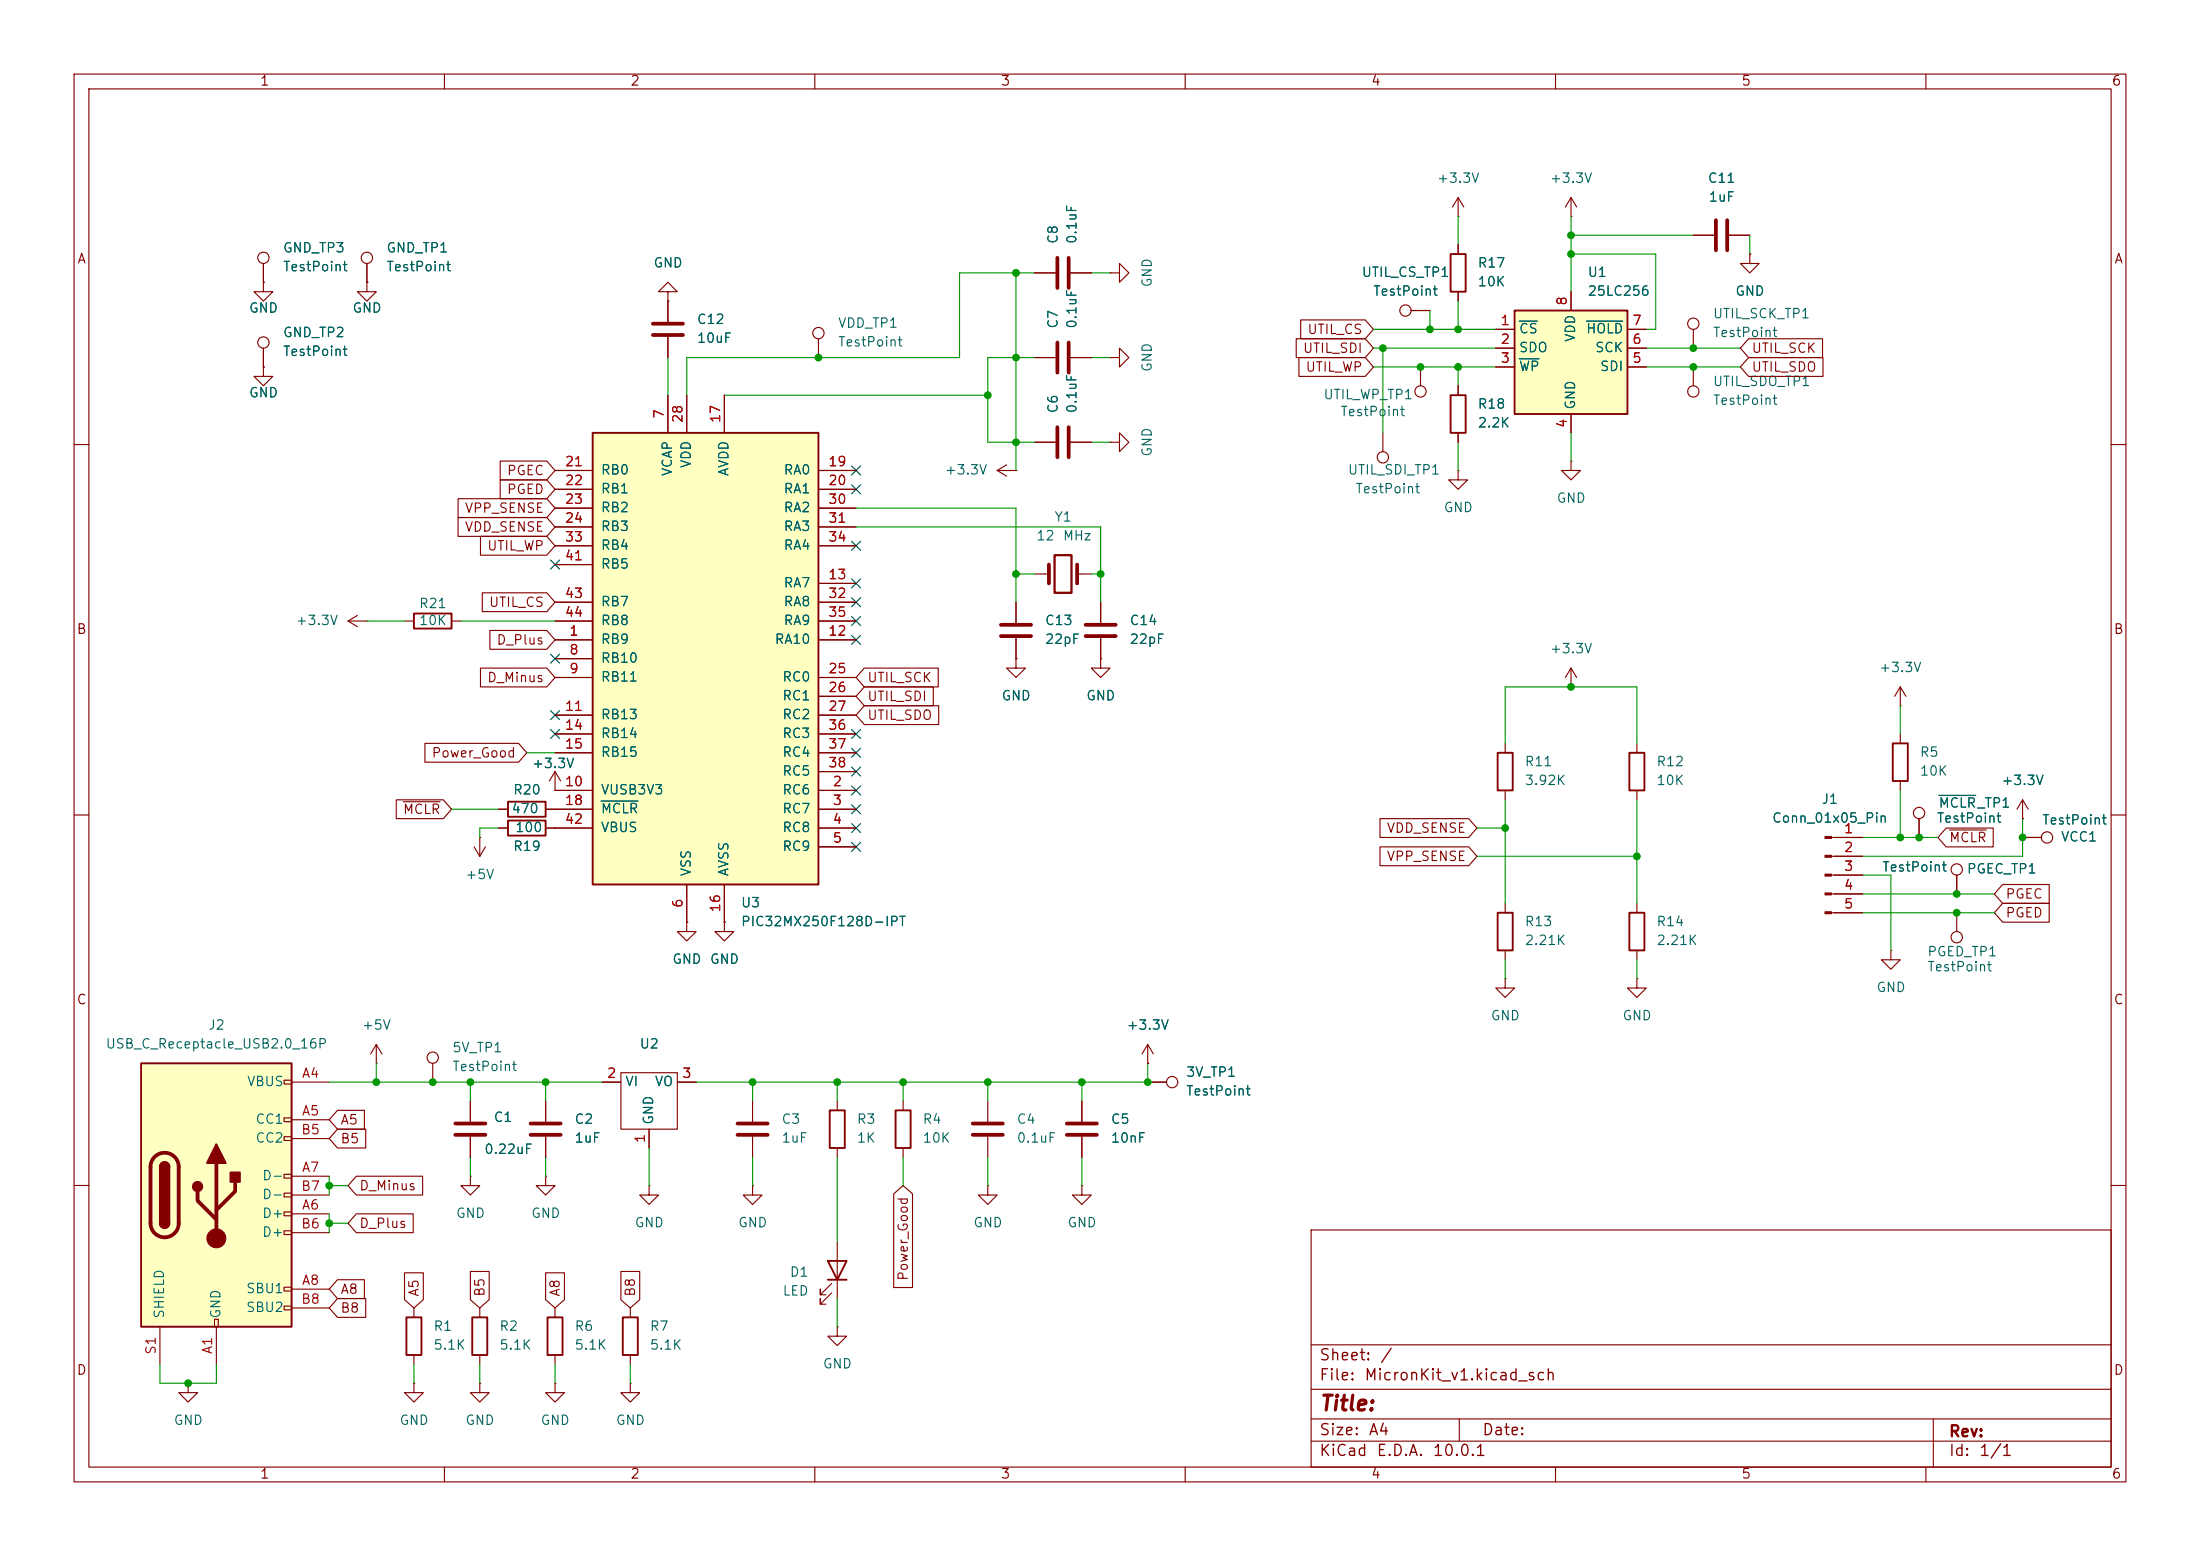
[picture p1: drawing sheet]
<svg xmlns="http://www.w3.org/2000/svg" width="297mm" height="210mm" viewBox="0 0 297 210" stroke-linecap="round" stroke-linejoin="round" font-family="sans-serif">
<g fill="none" stroke="#840000" stroke-width=".15">
<path d="M10 10h277v190h-277zM12 12h273v186h-273zM60 10v2M110 10v2M160 10v2M210 10v2M260 10v2M90.2 39.4h1.2l-1.2-1.3-1.3 1.3h1.3v1.2M90.2 40.6h.1M186.7 58.4v2.6M190.5 41.9h2.5M191.8 49.5v2.6"/>
<path d="M10 60h2M134.6 63.5l1.3 .8M134.6 63.5h2.6M135.9 62.7l-1.3 .8M137.2 63.5h.1M139.7 77.5h1.9M145.4 77.5h1.9M285 60h2M137.2 81.3v2.8M137.2 86.1v2.8M256.5 95.3h.1M256.5 92.7l-.7 1.3"/>
<path d="M256.5 92.7l.8 1.3M256.5 92.7v2.6M10 110h2M247.2 113h4.3M247.2 115.6h4.3M247.2 118.1h4.3M264.2 118.1v2.6M273 110.5h.1M273 108l-.7 1.2M273 108l.8 1.2M273 108v2.5M285 110h2"/>
<path d="M92.7 124.5v1.2h1.3l-1.3 1.3-1.3-1.3h1.3M92.7 124.5h.1M97.8 124.5v1.2h1.3l-1.3 1.3-1.3-1.3h1.3M97.8 124.5h.1M247.2 120.7h4.3M247.2 123.2h4.3M63.5 158.8v1.2h1.3l-1.3 1.3-1.3-1.3h1.3M63.5 158.8h.1M81.3 146.1h2.5M83.8 144.8h7.6v7.6h-7.6zM87.6 152.4v2.5M91.4 146.1h2.6"/>
<path d="M146 148.6v2.8M146 153.4v2.8M10 160h2M177 166h108v32h-108zM285 160h2M25.4 186.7v1.3h1.3l-1.3 1.2-1.3-1.2h1.3M25.4 186.7h.1M60 198v2M110 198v2M160 198v2M177 194.5h108M177 191.5h108"/>
<path d="M177 187.5h108M177 181.5h108M197 191.5v3M210 198v2M260 198v2M261 191.5v6.5"/>
<circle cx="189.7" cy="41.9" r=".76"/>
<circle cx="191.8" cy="52.8" r=".76"/>
<circle cx="186.7" cy="61.7" r=".76"/>
<circle cx="264.2" cy="117.3" r=".76"/>
</g>
<path d="M141.6 76.2v2.5M145.4 76.2v2.5M135.1 84.3h4.1M135.1 85.9h4.1M144 151.6h4.1M144 153.2h4.1" fill="none" stroke="#840000" stroke-width=".51"/>
<path d="M142.4 74.9h2.3v5.1h-2.3z" fill="none" stroke="#840000" stroke-width=".3"/>
<g fill="#840000" stroke="#840000" stroke-width=".15">
<path d="M246.4 112.9h.8v.3h-.8z"/>
<path d="M246.4 115.4h.8v.3h-.8z"/>
<path d="M246.4 118h.8v.2h-.8z"/>
<path d="M246.4 120.5h.8v.3h-.8z"/>
<path d="M246.4 123.1h.8v.2h-.8z"/>
</g>
<path d="M80 58.4h30.5v61h-30.5z" fill="#ffffc2"/>
<path d="M195.8 34.3h2.1v5.1h-2.1zM80 58.4h30.5v61h-30.5zM68.6 108.2h5.1v2h-5.1zM68.6 110.7h5.1v2.1h-5.1zM255.5 100.3h2.1v5.1h-2.1zM112 149.9h2v5h-2zM120.9 149.9h2v5h-2zM54.9 177.8h2v5.1h-2zM111.8 170.2h2.5l-1.3 2.5zM111.8 172.7h2.5" fill="none" stroke="#840000" stroke-width=".25"/>
<g fill="none" stroke="#840000" stroke-width=".15">
<path d="M196.8 29.2h.1M196.8 26.7l-.7 1.2M196.8 26.7l.8 1.2M196.8 26.7v2.5M196.8 33v1.3M196.8 39.4v1.2M212.1 29.2h.1M212.1 26.7l-.8 1.2M212.1 26.7l.8 1.2M212.1 26.7v2.5M228.6 31.8h2.8M233.4 31.8h2.8"/>
<path d="M90.2 40.6v2.8M90.2 45.5v2.8M90.2 53.3v5.1M92.7 53.3v5.1M97.8 53.3v5.1M110.5 45.7v2.6M139.7 48.3h2.8M139.7 59.7h2.8M144.5 48.3h2.8M144.5 59.7h2.8M74.9 63.5h5.1M74.9 66h5.1"/>
<path d="M74.9 68.6h5.1M74.9 71.1h5.1M74.9 73.7h5.1M74.9 76.2h5.1M110.5 78.7h5.1M110.5 63.5h5.1M110.5 66h5.1M110.5 68.6h5.1M110.5 71.1h5.1M110.5 73.7h5.1M196.8 63.5v1.3h1.3l-1.3 1.2-1.2-1.2h1.2M196.8 63.5h.1"/>
<path d="M74.9 86.4h5.1M74.9 88.9h5.1M74.9 91.4h5.1M74.9 96.5h5.1M74.9 99.1h5.1M74.9 81.3h5.1M74.9 83.8h5.1M110.5 86.4h5.1M110.5 91.4h5.1M110.5 96.5h5.1M110.5 99.1h5.1M110.5 94h5.1"/>
<path d="M110.5 81.3h5.1M110.5 83.8h5.1M137.2 88.9v1.3h1.2l-1.2 1.2-1.3-1.2h1.3M137.2 88.9h.1M148.6 88.9v1.3h1.3l-1.3 1.2-1.3-1.2h1.3M148.6 88.9h.1M256.5 99.1v1.2M64 114.3l.8 1.3M64.8 113h.1M64.8 113v2.6M65.5 114.3l-.7 1.3M67.3 109.2h1.3"/>
<path d="M67.3 111.8h1.3M73.7 109.2h6.3M73.7 111.8h6.3M74.9 106.7h.1M74.9 106.7h5.1M74.9 101.6h5.1M74.9 104.1l-.7 1.3M74.9 104.1l.8 1.3M74.9 104.1v2.6M92.7 119.4v5.1M97.8 119.4v5.1M110.5 106.7h5.1"/>
<path d="M110.5 109.2h5.1M110.5 111.8h5.1M110.5 114.3h5.1M110.5 101.6h5.1M110.5 104.1h5.1M256.5 105.4v1.3M255.3 128.3v1.2h1.2l-1.2 1.3-1.3-1.3h1.3M255.3 128.3h.1M264.2 123.2v2.5M63.5 148.6v2.8M63.5 153.4v2.8M73.7 148.6v2.8"/>
<path d="M73.7 153.4v2.8M101.6 148.6v2.8M101.6 153.4v2.8M113 148.6v1.3M113 154.9v1.3M121.9 148.6v1.3M121.9 154.9v1.3M133.3 148.6v2.8M133.3 153.4v2.8M55.9 176.5v1.3M87.6 160v1.3h1.3l-1.3 1.3-1.2-1.3h1.2M87.6 160h.1"/>
<path d="M101.6 160v1.3h1.3l-1.3 1.3-1.3-1.3h1.3M101.6 160h.1M112.3 174.5l-1.6 1.5v-.7v.7h.8M112.3 173.2l-1.6 1.6v-.8v.8h.8M113 179.1v1.2h1.3l-1.3 1.3-1.2-1.3h1.2M113 179.1h.1M113 167.6v7.7M133.3 160v1.3h1.3l-1.3 1.3-1.2-1.3h1.2M133.3 160h.1M146 160v1.3h1.3l-1.3 1.3-1.2-1.3h1.2M146 160h.1M55.9 186.7v1.3h1.2l-1.2 1.2-1.3-1.2h1.3"/>
<path d="M55.9 186.7h.1M55.9 182.9v1.3M64.8 186.7v1.3h1.2l-1.2 1.2-1.3-1.2h1.3M64.8 186.7h.1M74.9 186.7v1.3h1.3l-1.3 1.2-1.2-1.2h1.2M74.9 186.7h.1"/>
<circle cx="110.5" cy="45" r=".76"/>
<circle cx="264.2" cy="126.5" r=".76"/>
</g>
<path d="M81.2 108.1h4.9" fill="none" stroke="#006464" stroke-width=".15"/>
<g fill="none" stroke="#840000" stroke-width=".51">
<path d="M231.6 29.7v4.1M233.2 29.7v4.1M88.1 43.7h4.1M88.1 45.2h4.1M142.7 46.2v4.1M142.7 57.7v4M144.3 46.2v4.1M144.3 57.7v4M61.5 151.6h4M61.5 153.2h4M71.6 151.6h4.1M71.6 153.2h4.1"/>
<path d="M99.6 151.6h4M99.6 153.2h4M131.3 151.6h4.1M131.3 153.2h4.1"/>
</g>
<path d="M204.5 41.9h15.2v14h-15.2z" fill="#ffffc2"/>
<path d="M204.5 41.9h15.2v14h-15.2zM55.9 82.8h5.1v2h-5.1zM63.8 177.8h2v5.1h-2zM73.9 177.8h2v5.1h-2zM84.1 177.8h2v5.1h-2z" fill="none" stroke="#840000" stroke-width=".25"/>
<g fill="none" stroke="#840000" stroke-width=".15">
<path d="M35.6 38.1v1.3h1.2l-1.2 1.2-1.3-1.2h1.3M35.6 38.1h.1M49.5 38.1v1.3h1.3l-1.3 1.2-1.2-1.2h1.2M49.5 38.1h.1M212.1 39.4v2.5M35.6 49.5v1.3h1.2l-1.2 1.3-1.3-1.3h1.3M35.6 49.5h.1M201.9 44.5h2.6M201.9 47h2.6M201.9 49.5h2.6M212.1 55.9v2.5M219.7 44.5h2.5"/>
<path d="M219.7 47h2.5M219.7 49.5h2.5M228.6 44.5v2.5M228.6 49.5v2.6M212.1 62.2v1.3h1.3l-1.3 1.3-1.3-1.3h1.3M212.1 62.2h.1M47 83.8l1.3 .8M47 83.8h2.5M48.3 83.1l-1.3 .7M49.5 83.8h.1M54.6 83.8h1.3M61 83.8h1.2"/>
<path d="M50.8 143.5h.1M50.8 141l-.8 1.2M50.8 141l.8 1.2M50.8 141v2.5M58.4 143.5v2.6M73.7 158.8v1.2h1.2l-1.2 1.3-1.3-1.3h1.3M73.7 158.8h.1M64.8 176.5v1.3M74.9 176.5v1.3M85.1 176.5v1.3M64.8 182.9v1.3M74.9 182.9v1.3"/>
<path d="M85.1 186.7v1.3h1.3l-1.3 1.2-1.3-1.2h1.3M85.1 186.7h.1M85.1 182.9v1.3"/>
<circle cx="228.6" cy="52.8" r=".76"/>
<circle cx="228.6" cy="43.7" r=".76"/>
<circle cx="58.4" cy="142.7" r=".76"/>
</g>
<path d="M205.1 43.3h2.4M205.1 48.4h2.7M214.2 43.3h4.9" fill="none" stroke="#006464" stroke-width=".15"/>
<path d="M19 143.5h20.4v35.6h-20.4z" fill="#ffffc2"/>
<g fill="none" stroke="#840000" stroke-width=".15">
<path d="M35.6 38.1h.1M35.6 35.6v2.5M49.5 38.1h.1M49.5 35.6v2.5M139.7 36.8h2.8M144.5 36.8h2.8M149.9 36.8h1.2v-1.2l1.3 1.2-1.3 1.3v-1.3M149.9 36.8h.1M196.8 33v1.3M196.8 39.4v1.2M212.1 39.4v2.5M228.6 31.8h2.8"/>
<path d="M233.4 31.8h2.8M236.2 34.3v1.3h1.3l-1.3 1.2-1.3-1.2h1.3M236.2 34.3h.1M35.6 49.5h.1M35.6 47v2.5M90.2 40.6h.1M90.2 40.6v2.8M90.2 45.5v2.8M90.2 53.3v5.1M92.7 53.3v5.1M97.8 53.3v5.1M139.7 48.3h2.8"/>
<path d="M139.7 59.7h2.8M144.5 48.3h2.8M144.5 59.7h2.8M149.9 48.3h1.2v-1.3l1.3 1.3-1.3 1.2v-1.2M149.9 48.3h.1M149.9 59.7h1.2v-1.3l1.3 1.3-1.3 1.3v-1.3M149.9 59.7h.1M175 45.7h9.3l1.1 1.3-1.1 1.3h-9.3zM175.4 48.3h8.9l1.1 1.2-1.1 1.3h-8.9zM175.6 43.2h8.7l1.1 1.3-1.1 1.2h-8.7zM190.5 41.9h2.5M196.8 52.1v1.2"/>
<path d="M196.8 58.4v1.3M201.9 44.5h2.6M201.9 47h2.6M201.9 49.5h2.6M212.1 55.9v2.5M219.7 44.5h2.5M219.7 47h2.5M219.7 49.5h2.5M236.1 45.7h9.9v2.6h-9.9l-1.2-1.3zM236.1 48.3h10v2.5h-10l-1.2-1.3zM61.8 67.3h12l1.1 1.3-1.1 1.3h-12zM61.8 69.8h12l1.1 1.3-1.1 1.3h-12z"/>
<path d="M64.9 72.4h8.9l1.1 1.3-1.1 1.2h-8.9zM67.5 64.8h6.3l1.1 1.2-1.1 1.3h-6.3zM67.5 62.2h6.3l1.1 1.3-1.1 1.3h-6.3zM74.9 63.5h5.1M74.9 66h5.1M74.9 68.6h5.1M74.9 71.1h5.1M74.9 73.7h5.1M74.9 76.2h5.1M110.5 78.7h5.1M110.5 63.5h5.1M110.5 66h5.1"/>
<path d="M110.5 68.6h5.1M110.5 71.1h5.1M110.5 73.7h5.1M64.9 90.2h8.9l1.1 1.2-1.1 1.3h-8.9zM65.1 80h8.7l1.1 1.3-1.1 1.3h-8.7zM66.1 85.1h7.7l1.1 1.3-1.1 1.2h-7.7zM74.9 86.4h5.1M74.9 88.9h5.1M74.9 91.4h5.1M74.9 96.5h5.1M74.9 99.1h5.1M74.9 81.3h5.1"/>
<path d="M74.9 83.8h5.1M110.5 86.4h5.1M110.5 91.4h5.1M110.5 96.5h5.1M110.5 99.1h5.1M110.5 94h5.1M110.5 81.3h5.1M110.5 83.8h5.1M116.7 92.7h9.3v2.6h-9.3l-1.1-1.3zM116.7 95.2h10v2.6h-10l-1.1-1.3zM116.7 90.2h10v2.5h-10l-1.1-1.3zM137.2 88.9h.1"/>
<path d="M137.2 81.3v2.8M137.2 86.1v2.8M148.6 88.9h.1M148.6 81.3v2.8M148.6 86.1v2.8M212.1 92.7h.1M212.1 90.2l-.8 1.2M212.1 90.2l.8 1.2M212.1 90.2v2.5M53.5 107.9h6.3l1.2 1.3-1.2 1.3h-6.3zM54.4 108.2h5M57.4 100.3h12.6l1.1 1.3-1.1 1.3h-12.6z"/>
<path d="M67.3 109.2h1.3M67.3 111.8h1.3M73.7 109.2h6.3M73.7 111.8h6.3M74.9 106.7h.1M74.9 106.7h5.1M74.9 101.6h5.1M92.7 119.4v5.1M97.8 119.4v5.1M110.5 109.2h5.1M110.5 111.8h5.1M110.5 106.7h5.1"/>
<path d="M110.5 114.3h5.1M110.5 101.6h5.1M110.5 104.1h5.1M186.3 110.5h12l1.1 1.3-1.1 1.2h-12zM186.3 114.3h12l1.1 1.3-1.1 1.2h-12zM203.2 100.3v1.3M203.2 106.7v1.3M221 100.3v1.3M221 106.7v1.3M247.6 113h3.9M247.6 115.6h3.9M247.6 118.1h3.9"/>
<path d="M259.1 110.5v2.5M262.7 111.8h6.4v2.5h-6.4l-1.1-1.3zM263.2 112h4.9M264.2 118.1v2.6M270.4 119.4h6.2v2.5h-6.2l-1.2-1.2zM273 110.5h.1M273 113h2.6M92.7 124.5h.1M97.8 124.5h.1M203.2 132.1v1.3h1.3l-1.3 1.2-1.3-1.2h1.3M203.2 132.1h.1M203.2 121.9v1.3"/>
<path d="M203.2 128.3v1.2M221 132.1v1.3h1.2l-1.2 1.2-1.3-1.2h1.3M221 132.1h.1M221 121.9v1.3M221 128.3v1.2M247.6 120.7h3.9M247.6 123.2h3.9M270.4 121.9h6.2v2.6h-6.2l-1.2-1.3zM38.4 145.8h1v.5h-1zM38.4 150.9h1v.5h-1zM38.4 153.4h1v.5h-1zM38.4 158.5h1v.5h-1z"/>
<path d="M39.4 146.1h5M39.4 151.1h5M39.4 158.8h5M39.4 153.7h5M45.6 149.9h3.6v2.5h-3.6l-1.2-1.3zM45.6 152.4h3.8v2.5h-3.8l-1.2-1.2zM48.1 158.7h9v2.6h-9l-1.1-1.3zM63.5 148.6v2.8M63.5 153.4v2.8M73.7 148.6v2.8M73.7 153.4v2.8M81.3 146.1h2.5"/>
<path d="M87.6 152.4v2.5M91.4 146.1h2.6M146 148.6v2.8M146 153.4v2.8M154.9 143.5h.1M154.9 146.1h2.6M154.9 141l-.7 1.2M154.9 141l.8 1.2M154.9 141v2.5M21.6 179.1v5.1M29 178.1h.5v1h-.5zM29.2 179.1v5.1"/>
<path d="M38.4 161h1v.5h-1zM38.4 163.6h1v.5h-1zM38.4 166.1h1v.5h-1zM38.4 173.7h1v.5h-1zM38.4 176.3h1v.5h-1zM39.4 163.8h5M39.4 174h5M39.4 166.4h5M39.4 161.3h5M39.4 176.5h5M45.6 172.7h3.6v2.6h-3.6l-1.2-1.3zM45.6 175.3h3.8v2.5h-3.8l-1.2-1.3z"/>
<path d="M48.1 163.8h7.7v2.6h-7.7l-1.1-1.3zM54.6 171.8h2.6v3.6l-1.3 1.1-1.3-1.1zM63.5 171.6h2.5v3.8l-1.2 1.1-1.3-1.1zM73.7 171.8h2.5v3.6l-1.3 1.1-1.2-1.1zM83.8 171.6h2.6v3.8l-1.3 1.1-1.3-1.1zM120.6 161.1l1.3-1.1 1.3 1.1v12.7h-2.6z"/>
<circle cx="35.6" cy="34.8" r=".76"/>
<circle cx="49.5" cy="34.8" r=".76"/>
<circle cx="35.6" cy="46.2" r=".76"/>
<circle cx="259.1" cy="109.7" r=".76"/>
<circle cx="276.4" cy="113" r=".76"/>
<circle cx="158.2" cy="146" r=".76"/>
</g>
<path d="M195.8 53.3h2.1v5.1h-2.1zM202.2 101.6h2v5.1h-2zM220 101.6h2v5.1h-2zM202.2 123.2h2v5.1h-2zM220 123.2h2v5.1h-2zM19 143.5h20.4v35.6h-20.4zM21.6 157.5a.64 .64 0 0 1 .6-.7 .64 .64 0 0 1 .7 .7M21.6 165.1a.64 .64 0 0 0 .6 .6 .64 .64 0 0 0 .7-.6" fill="none" stroke="#840000" stroke-width=".25"/>
<path d="M142.7 34.8v4.1M144.3 34.8v4.1M146.6 84.3h4M146.6 85.9h4M20.9 156.1a1.9 1.9 0 0 1 2-.4 1.9 1.9 0 0 1 1.2 1.8v7.6a1.91 1.91 0 0 1-1.9 1.9 1.91 1.91 0 0 1-1.9-1.9v-7.6a1.9 1.9 0 0 1 .6-1.4zM29.2 157v10.1M31.7 159.5v1.3l-2.5 2.5M26.7 160.8v1.3l2.5 2.5" fill="none" stroke="#840000" stroke-width=".51"/>
<g fill="#840000" stroke="#840000" stroke-width=".25">
<path d="M21.6 157.5h1.3v7.6h-1.3z"/>
<path d="M21.8 157a.64 .64 0 0 1 .7-.1 .64 .64 0 0 1 .4 .6h-1.3z"/>
<path d="M21.6 165.1h1.3a.64 .64 0 0 1-.7 .6 .64 .64 0 0 1-.6-.6z"/>
<path d="M29.2 154.4l1.3 2.6h-2.6z"/>
<path d="M31.1 158.2h1.3v1.3h-1.3z"/>
<circle cx="26.7" cy="160.1" r=".63"/>
</g>
<circle cx="29.2" cy="167.1" r="1.27" fill="#840000" stroke="#840000" stroke-width=".15"/>
<path d="M205.1 43.3h2.4M205.1 48.4h2.7M214.2 43.3h4.9M81.2 108.1h4.9M261.8 107.4h4.9" fill="none" stroke="#006464" stroke-width=".15"/>
<g fill="none" stroke="#009600" stroke-width=".15">
<path d="M137.2 36.8v26.7M139.7 36.8h-10.2v11.5h-36.8v5M147.3 36.8h2.6M196.8 29.2v3.8M212.1 34.3h11.4v10.2h-1.3M212.1 29.2v10.2M212.1 31.8h16.5M236.2 31.8v2.5M90.2 48.3v5M97.8 53.3h35.5M139.7 48.3h-6.4v11.4h6.4M147.3 48.3h2.6"/>
<path d="M147.3 59.7h2.6M185.4 47h16.5M185.4 44.5h16.5M185.4 49.5h16.5M186.7 47v11.4M193 41.9v2.6M196.8 40.6v3.9M196.8 49.5v2.6M196.8 59.7v3.8M212.1 58.4v3.8M222.2 47h12.7M222.2 49.5h12.7"/>
<path d="M115.6 68.6h21.6v12.7M115.6 71.1h33v10.2M137.2 77.5h2.5M147.3 77.5h1.3M49.5 83.8h5.1M62.2 83.8h12.7M256.5 95.3v3.8M61 109.2h6.3M67.3 111.8h-2.5v1.2M71.1 101.6h3.8M199.4 111.8h3.8M199.4 115.6h21.6"/>
<path d="M203.2 100.3v-7.6h17.8v7.6M203.2 108v13.9M221 108v13.9M251.5 113h10.1M251.5 118.1h3.8v10.2M256.5 106.7v6.3M273 110.5v5.1h-21.5M203.2 129.5v2.6M221 129.5v2.6M251.5 120.7h17.7M251.5 123.2h17.7M44.4 158.8v2.5"/>
<path d="M44.4 146.1h36.9M50.8 143.5v2.6M63.5 146.1v2.5M63.5 156.2v2.6M73.7 146.1v2.5M73.7 156.2v2.6M87.6 154.9v5.1M101.6 146.1v2.5M101.6 156.2v3.8M113 146.1v2.5M113 156.2v11.4M121.9 146.1v2.5"/>
<path d="M121.9 156.2v3.8M133.3 146.1v2.5M133.3 156.2v3.8M146 146.1v2.5M146 156.2v3.8M154.9 143.5v2.6h-60.9M44.4 165.1h2.6M44.4 163.8v2.6M44.4 160h2.6M113 175.3v3.8M21.6 184.2v2.5h7.6v-2.5M55.9 184.2v2.5"/>
<path d="M64.8 184.2v2.5M74.9 184.2v2.5M85.1 184.2v2.5"/>
</g>
<g fill="none" stroke="#000084" stroke-width=".15">
<path d="M74.3 75.6l1.2 1.2M75.5 75.6l-1.2 1.2M115 73.1l1.2 1.2M115 78.1l1.2 1.2M115 65.4l1.2 1.2M115 62.9l1.2 1.2M116.2 73.1l-1.2 1.2M116.2 78.1l-1.2 1.2M116.2 65.4l-1.2 1.2M116.2 62.9l-1.2 1.2M74.3 98.5l1.2 1.2M74.3 95.9l1.2 1.2"/>
<path d="M74.3 88.3l1.2 1.2M75.5 98.5l-1.2 1.2M75.5 95.9l-1.2 1.2M75.5 88.3l-1.2 1.2M115 83.2l1.2 1.2M115 98.5l1.2 1.2M115 80.7l1.2 1.2M115 85.8l1.2 1.2M116.2 83.2l-1.2 1.2M116.2 98.5l-1.2 1.2M116.2 80.7l-1.2 1.2M116.2 85.8l-1.2 1.2"/>
<path d="M115 113.7l1.2 1.2M115 108.6l1.2 1.2M115 111.2l1.2 1.2M115 106.1l1.2 1.2M115 101l1.2 1.2M115 103.5l1.2 1.2M116.2 113.7l-1.2 1.2M116.2 108.6l-1.2 1.2M116.2 111.2l-1.2 1.2M116.2 106.1l-1.2 1.2M116.2 101l-1.2 1.2M116.2 103.5l-1.2 1.2"/>
</g>
<g fill="#009600" stroke="#009600" stroke-width=".14">
<circle cx="133.3" cy="146.1" r=".46"/>
<circle cx="154.9" cy="146.1" r=".46"/>
<circle cx="146" cy="146.1" r=".46"/>
<circle cx="113" cy="146.1" r=".46"/>
<circle cx="101.6" cy="146.1" r=".46"/>
<circle cx="121.9" cy="146.1" r=".46"/>
<circle cx="73.7" cy="146.1" r=".46"/>
<circle cx="63.5" cy="146.1" r=".46"/>
<circle cx="58.4" cy="146.1" r=".46"/>
<circle cx="50.8" cy="146.1" r=".46"/>
<circle cx="44.4" cy="165.1" r=".46"/>
<circle cx="44.4" cy="160" r=".46"/>
<circle cx="25.4" cy="186.7" r=".46"/>
<circle cx="193" cy="44.5" r=".46"/>
<circle cx="191.8" cy="49.5" r=".46"/>
<circle cx="196.8" cy="44.5" r=".46"/>
<circle cx="186.7" cy="47" r=".46"/>
<circle cx="196.8" cy="49.5" r=".46"/>
<circle cx="203.2" cy="111.8" r=".46"/>
<circle cx="221" cy="115.6" r=".46"/>
<circle cx="212.1" cy="92.7" r=".46"/>
<circle cx="148.6" cy="77.5" r=".46"/>
<circle cx="137.2" cy="77.5" r=".46"/>
<circle cx="110.5" cy="48.3" r=".46"/>
<circle cx="133.3" cy="53.3" r=".46"/>
<circle cx="137.2" cy="48.3" r=".46"/>
<circle cx="137.2" cy="36.8" r=".46"/>
<circle cx="137.2" cy="59.7" r=".46"/>
<circle cx="273" cy="113" r=".46"/>
<circle cx="259.1" cy="113" r=".46"/>
<circle cx="264.2" cy="123.2" r=".46"/>
<circle cx="256.5" cy="113" r=".46"/>
<circle cx="264.2" cy="120.7" r=".46"/>
<circle cx="212.1" cy="31.8" r=".46"/>
<circle cx="212.1" cy="34.3" r=".46"/>
<circle cx="228.6" cy="49.5" r=".46"/>
<circle cx="228.6" cy="47" r=".46"/>
</g>
<text font-size="2" fill="#840000" x="178" y="190.9">Title:</text>
<g font-size="1.5" fill="#840000">
<text x="178" y="184">Sheet:</text>
<text x="186.2" y="184">/</text>
<text x="178" y="186.7">File:</text>
<text x="184.1" y="186.7">MicronKit_v1.kicad_sch</text>
<text x="178" y="196.9">KiCad</text>
<text x="178" y="194.1">Size:</text>
<text x="184.7" y="194.1">A4</text>
<text x="185.7" y="196.9">E.D.A.</text>
<text x="193.3" y="196.9">10.0.1</text>
<text x="200" y="194.1">Date:</text>
<text x="263" y="194.3">Rev:</text>
<text x="263" y="196.9">Id:</text>
<text x="267.1" y="196.9">1/1</text>
</g>
<g font-size="1.3" fill="#840000">
<text x="35" y="11.9">1</text>
<text x="85" y="11.9">2</text>
<text x="135" y="11.9">3</text>
<text x="185" y="11.9">4</text>
<text x="235" y="11.9">5</text>
<text x="285" y="11.9">6</text>
<text x="10.3" y="35.9">A</text>
<text x="285.3" y="35.9">A</text>
<text x="175.8" y="47.9">UTIL_SDI</text>
<text x="176.4" y="45.4">UTIL_CS</text>
<text x="236.4" y="47.9">UTIL_SCK</text>
<text x="176.2" y="50.5">UTIL_WP</text>
<text x="236.4" y="50.5">UTIL_SDO</text>
<text x="68.3" y="64.5">PGEC</text>
<text x="62.7" y="69.5">VPP_SENSE</text>
<text x="68.3" y="67">PGED</text>
<text x="62.7" y="72.1">VDD_SENSE</text>
<text x="65.7" y="74.6">UTIL_WP</text>
<text x="65.9" y="82.2">UTIL_CS</text>
<text x="10.3" y="85.9">B</text>
<text x="66.9" y="87.3">D_Plus</text>
<text x="285.3" y="85.9">B</text>
<text x="65.7" y="92.4">D_Minus</text>
<text x="117" y="94.9">UTIL_SDI</text>
<text x="117" y="92.4">UTIL_SCK</text>
<text x="117" y="97.5">UTIL_SDO</text>
<text x="58.2" y="102.6">Power_Good</text>
<text x="54.3" y="110.2">MCLR</text>
<text x="187.1" y="112.7">VDD_SENSE</text>
<text x="263" y="114">MCLR</text>
<text x="187.1" y="116.5">VPP_SENSE</text>
<text x="270.7" y="124.1">PGED</text>
<text x="270.7" y="121.6">PGEC</text>
<text x="10.3" y="135.9">C</text>
<text x="285.3" y="135.9">C</text>
<text x="45.9" y="152.1">A5</text>
<text x="45.9" y="154.6">B5</text>
<text x="48.4" y="161">D_Minus</text>
<text x="48.4" y="166.1">D_Plus</text>
<text x="122.9" y="173" transform="rotate(-90 122.9 173)">Power_Good</text>
<text x="45.9" y="174.9">A8</text>
<text x="45.9" y="177.5">B8</text>
<text x="56.8" y="175.1" transform="rotate(-90 56.8 175.1)">A5</text>
<text x="65.7" y="175.1" transform="rotate(-90 65.7 175.1)">B5</text>
<text x="75.9" y="175.1" transform="rotate(-90 75.9 175.1)">A8</text>
<text x="86" y="175.1" transform="rotate(-90 86 175.1)">B8</text>
<text x="10.3" y="185.9">D</text>
<text x="285.3" y="185.9">D</text>
<text x="35" y="199.9">1</text>
<text x="85" y="199.9">2</text>
<text x="135" y="199.9">3</text>
<text x="185" y="199.9">4</text>
<text x="235" y="199.9">5</text>
<text x="285" y="199.9">6</text>
</g>
<g font-size="1.3" fill="#006464">
<text x="193.9" y="25">+3.3V</text>
<text x="209.1" y="25">+3.3V</text>
<text x="230.5" y="25">C11</text>
<text x="230.6" y="27.5">1uF</text>
<text x="38.1" y="34.4">GND_TP3</text>
<text x="52.1" y="34.4">GND_TP1</text>
<text x="143.1" y="33" transform="rotate(-90 143.1 33)">C8</text>
<text x="145.6" y="33" transform="rotate(-90 145.6 33)">0.1uF</text>
<text x="38.1" y="36.9">TestPoint</text>
<text x="52.1" y="36.9">TestPoint</text>
<text x="88.1" y="36.4">GND</text>
<text x="155.8" y="38.9" transform="rotate(-90 155.8 38.9)">GND</text>
<text x="183.7" y="37.7">UTIL_CS_TP1</text>
<text x="185.3" y="40.2">TestPoint</text>
<text x="199.4" y="36.4">R17</text>
<text x="199.4" y="39">10K</text>
<text x="214.2" y="37.7">U1</text>
<text x="214.2" y="40.2">25LC256</text>
<text x="234.2" y="40.2">GND</text>
<text x="33.5" y="42.5">GND</text>
<text x="38.1" y="45.8">GND_TP2</text>
<text x="47.5" y="42.5">GND</text>
<text x="94" y="44">C12</text>
<text x="94" y="46.6">10uF</text>
<text x="113" y="44.6">VDD_TP1</text>
<text x="113" y="47.1">TestPoint</text>
<text x="143.1" y="44.4" transform="rotate(-90 143.1 44.4)">C7</text>
<text x="145.6" y="44.4" transform="rotate(-90 145.6 44.4)">0.1uF</text>
<text x="205" y="45.3">CS</text>
<text x="205" y="47.9">SDO</text>
<text x="213" y="46.2" transform="rotate(-90 213 46.2)">VDD</text>
<text x="214" y="45.3">HOLD</text>
<text x="215.2" y="47.9">SCK</text>
<text x="231.1" y="45.8">TestPoint</text>
<text x="231.1" y="43.3">UTIL_SCK_TP1</text>
<text x="33.5" y="53.9">GND</text>
<text x="38.1" y="48.4">TestPoint</text>
<text x="155.8" y="50.3" transform="rotate(-90 155.8 50.3)">GND</text>
<text x="205" y="50.4">WP</text>
<text x="215.9" y="50.4">SDI</text>
<text x="231.1" y="52.4">UTIL_SDO_TP1</text>
<text x="143.1" y="55.9" transform="rotate(-90 143.1 55.9)">C6</text>
<text x="145.6" y="55.9" transform="rotate(-90 145.6 55.9)">0.1uF</text>
<text x="178.6" y="54.2">UTIL_WP_TP1</text>
<text x="180.9" y="56.5">TestPoint</text>
<text x="199.4" y="55.5">R18</text>
<text x="199.4" y="58">2.2K</text>
<text x="213" y="55.4" transform="rotate(-90 213 55.4)">GND</text>
<text x="231.1" y="55">TestPoint</text>
<text x="81" y="64.4">RB0</text>
<text x="91" y="64.4" transform="rotate(-90 91 64.4)">VCAP</text>
<text x="93.6" y="63.3" transform="rotate(-90 93.6 63.3)">VDD</text>
<text x="98.7" y="64.4" transform="rotate(-90 98.7 64.4)">AVDD</text>
<text x="105.7" y="64.4">RA0</text>
<text x="127.5" y="64.4">+3.3V</text>
<text x="155.8" y="61.7" transform="rotate(-90 155.8 61.7)">GND</text>
<text x="181.9" y="64.4">UTIL_SDI_TP1</text>
<text x="81" y="66.9">RB1</text>
<text x="81" y="69.4">RB2</text>
<text x="81" y="72">RB3</text>
<text x="105.7" y="66.9">RA1</text>
<text x="105.7" y="69.4">RA2</text>
<text x="105.7" y="72">RA3</text>
<text x="142.3" y="70.7">Y1</text>
<text x="182.9" y="66.9">TestPoint</text>
<text x="194.8" y="69.4">GND</text>
<text x="210.1" y="68.2">GND</text>
<text x="81" y="74.5">RB4</text>
<text x="81" y="77.1">RB5</text>
<text x="105.7" y="74.5">RA4</text>
<text x="139.8" y="73.3">12</text>
<text x="143.4" y="73.3">MHz</text>
<text x="56.5" y="82.4">R21</text>
<text x="81" y="82.1">RB7</text>
<text x="105.7" y="79.6">RA7</text>
<text x="105.7" y="82.1">RA8</text>
<text x="39.8" y="84.7">+3.3V</text>
<text x="56.5" y="84.7">10K</text>
<text x="81" y="87.2">RB9</text>
<text x="81" y="89.8">RB10</text>
<text x="81" y="84.7">RB8</text>
<text x="104.5" y="87.2">RA10</text>
<text x="105.7" y="84.7">RA9</text>
<text x="141" y="84.7">C13</text>
<text x="141" y="87.2">22pF</text>
<text x="152.4" y="84.7">C14</text>
<text x="152.4" y="87.2">22pF</text>
<text x="209.1" y="88.5">+3.3V</text>
<text x="81" y="92.3">RB11</text>
<text x="105.5" y="92.3">RC0</text>
<text x="105.5" y="94.8">RC1</text>
<text x="135.1" y="94.8">GND</text>
<text x="146.6" y="94.8">GND</text>
<text x="253.6" y="91">+3.3V</text>
<text x="81" y="97.4">RB13</text>
<text x="81" y="99.9">RB14</text>
<text x="105.5" y="97.4">RC2</text>
<text x="105.5" y="99.9">RC3</text>
<text x="69.2" y="107.5">R20</text>
<text x="71.7" y="104">+3.3V</text>
<text x="81" y="107.5">VUSB3V3</text>
<text x="81" y="102.5">RB15</text>
<text x="105.5" y="107.5">RC6</text>
<text x="105.5" y="102.5">RC4</text>
<text x="105.5" y="105">RC5</text>
<text x="205.7" y="106.3">3.92K</text>
<text x="205.7" y="103.7">R11</text>
<text x="223.5" y="103.7">R12</text>
<text x="223.5" y="106.3">10K</text>
<text x="259.1" y="102.5">R5</text>
<text x="259.1" y="105">10K</text>
<text x="270.1" y="106.3">+3.3V</text>
<text x="69" y="110.1">470</text>
<text x="69.5" y="112.6">100</text>
<text x="81" y="110.1">MCLR</text>
<text x="81" y="112.6">VBUS</text>
<text x="105.5" y="110.1">RC7</text>
<text x="105.5" y="112.6">RC8</text>
<text x="239.1" y="111.4">Conn_01x05_Pin</text>
<text x="245.8" y="108.8">J1</text>
<text x="261.4" y="111.4">TestPoint</text>
<text x="261.6" y="109.3">MCLR_TP1</text>
<text x="275.6" y="111.6">TestPoint</text>
<text x="278.1" y="113.9">VCC1</text>
<text x="62.7" y="119">+5V</text>
<text x="69.2" y="115.2">R19</text>
<text x="93.6" y="118.4" transform="rotate(-90 93.6 118.4)">VSS</text>
<text x="98.7" y="118.4" transform="rotate(-90 98.7 118.4)">AVSS</text>
<text x="105.5" y="115.2">RC9</text>
<text x="254" y="118">TestPoint</text>
<text x="265.4" y="118.2">PGEC_TP1</text>
<text x="99.9" y="125.3">PIC32MX250F128D-IPT</text>
<text x="99.9" y="122.8">U3</text>
<text x="205.7" y="125.3">R13</text>
<text x="223.5" y="125.3">R14</text>
<text x="90.7" y="130.4">GND</text>
<text x="95.8" y="130.4">GND</text>
<text x="205.7" y="127.9">2.21K</text>
<text x="223.5" y="127.9">2.21K</text>
<text x="260.1" y="129.4">PGED_TP1</text>
<text x="260.1" y="131.4">TestPoint</text>
<text x="253.2" y="134.2">GND</text>
<text x="14.2" y="141.8">USB_C_Receptacle_USB2.0_16P</text>
<text x="28" y="139.3">J2</text>
<text x="48.8" y="139.3">+5V</text>
<text x="61" y="142.3">5V_TP1</text>
<text x="86.3" y="141.8">U2</text>
<text x="152" y="139.3">+3.3V</text>
<text x="201.2" y="138">GND</text>
<text x="218.9" y="138">GND</text>
<text x="33.3" y="146.9">VBUS</text>
<text x="61" y="144.9">TestPoint</text>
<text x="84.3" y="146.9">VI</text>
<text x="88.3" y="146.9">VO</text>
<text x="160" y="148.2">TestPoint</text>
<text x="160" y="145.6">3V_TP1</text>
<text x="34.4" y="152">CC1</text>
<text x="34.4" y="154.5">CC2</text>
<text x="66.6" y="151.7">C1</text>
<text x="77.5" y="152">C2</text>
<text x="77.5" y="154.5">1uF</text>
<text x="88.5" y="151.9" transform="rotate(-90 88.5 151.9)">GND</text>
<text x="105.4" y="152">C3</text>
<text x="105.4" y="154.5">1uF</text>
<text x="115.6" y="152">R3</text>
<text x="115.6" y="154.5">1K</text>
<text x="124.5" y="152">R4</text>
<text x="124.5" y="154.5">10K</text>
<text x="137.2" y="152">C4</text>
<text x="137.2" y="154.5">0.1uF</text>
<text x="149.9" y="152">C5</text>
<text x="149.9" y="154.5">10nF</text>
<text x="35.3" y="159.6">D-</text>
<text x="65.3" y="156.1">0.22uF</text>
<text x="35.3" y="164.7">D+</text>
<text x="35.3" y="167.2">D+</text>
<text x="35.3" y="162.2">D-</text>
<text x="61.5" y="164.7">GND</text>
<text x="71.6" y="164.7">GND</text>
<text x="85.6" y="166">GND</text>
<text x="99.6" y="166">GND</text>
<text x="131.3" y="166">GND</text>
<text x="144" y="166">GND</text>
<text x="106.5" y="172.6">D1</text>
<text x="22.5" y="178.1" transform="rotate(-90 22.5 178.1)">SHIELD</text>
<text x="30.1" y="178.1" transform="rotate(-90 30.1 178.1)">GND</text>
<text x="33.1" y="174.9">SBU1</text>
<text x="33.1" y="177.4">SBU2</text>
<text x="58.4" y="179.9">R1</text>
<text x="67.3" y="179.9">R2</text>
<text x="77.5" y="179.9">R6</text>
<text x="87.6" y="179.9">R7</text>
<text x="105.6" y="175.2">LED</text>
<text x="58.4" y="182.5">5.1K</text>
<text x="67.3" y="182.5">5.1K</text>
<text x="77.5" y="182.5">5.1K</text>
<text x="87.6" y="182.5">5.1K</text>
<text x="111" y="185">GND</text>
<text x="23.4" y="192.6">GND</text>
<text x="53.8" y="192.6">GND</text>
<text x="62.7" y="192.6">GND</text>
<text x="72.9" y="192.6">GND</text>
<text x="83.1" y="192.6">GND</text>
</g>
<g font-size="1.3" fill="#a90000">
<text x="211.8" y="41.3" transform="rotate(-90 211.8 41.3)">8</text>
<text x="202.5" y="44.2">1</text>
<text x="202.5" y="46.7">2</text>
<text x="220.3" y="46.7">6</text>
<text x="220.3" y="44.2">7</text>
<text x="202.5" y="49.3">3</text>
<text x="220.3" y="49.3">5</text>
<text x="89.9" y="56.6" transform="rotate(-90 89.9 56.6)">7</text>
<text x="92.5" y="57.2" transform="rotate(-90 92.5 57.2)">28</text>
<text x="97.5" y="57.2" transform="rotate(-90 97.5 57.2)">17</text>
<text x="211.8" y="57.9" transform="rotate(-90 211.8 57.9)">4</text>
<text x="76.2" y="63.2">21</text>
<text x="76.2" y="65.8">22</text>
<text x="111.7" y="63.2">19</text>
<text x="111.7" y="65.8">20</text>
<text x="76.2" y="68.3">23</text>
<text x="76.2" y="70.9">24</text>
<text x="111.7" y="68.3">30</text>
<text x="111.7" y="70.9">31</text>
<text x="76.2" y="73.4">33</text>
<text x="76.2" y="75.9">41</text>
<text x="111.7" y="73.4">34</text>
<text x="76.2" y="81">43</text>
<text x="76.2" y="83.6">44</text>
<text x="111.7" y="78.5">13</text>
<text x="111.7" y="81">32</text>
<text x="111.7" y="83.6">35</text>
<text x="76.8" y="86.1">1</text>
<text x="76.8" y="88.6">8</text>
<text x="111.7" y="86.1">12</text>
<text x="76.8" y="91.2">9</text>
<text x="111.7" y="91.2">25</text>
<text x="111.7" y="93.7">26</text>
<text x="76.2" y="96.3">11</text>
<text x="76.2" y="98.8">14</text>
<text x="76.2" y="101.3">15</text>
<text x="111.7" y="96.3">27</text>
<text x="111.7" y="98.8">36</text>
<text x="111.7" y="101.3">37</text>
<text x="76.2" y="106.4">10</text>
<text x="111.7" y="103.9">38</text>
<text x="112.3" y="106.4">2</text>
<text x="76.2" y="109">18</text>
<text x="76.2" y="111.5">42</text>
<text x="112.3" y="109">3</text>
<text x="112.3" y="111.5">4</text>
<text x="248.8" y="112.8">1</text>
<text x="112.3" y="114">5</text>
<text x="248.8" y="115.3">2</text>
<text x="248.8" y="117.9">3</text>
<text x="92.5" y="122.6" transform="rotate(-90 92.5 122.6)">6</text>
<text x="97.5" y="123.2" transform="rotate(-90 97.5 123.2)">16</text>
<text x="248.8" y="120.4">4</text>
<text x="248.8" y="122.9">5</text>
<text x="40.7" y="145.8">A4</text>
<text x="81.8" y="145.8">2</text>
<text x="92" y="145.8">3</text>
<text x="40.6" y="153.4">B5</text>
<text x="40.7" y="150.9">A5</text>
<text x="87.4" y="154.4" transform="rotate(-90 87.4 154.4)">1</text>
<text x="40.6" y="161">B7</text>
<text x="40.7" y="158.5">A7</text>
<text x="40.6" y="166.1">B6</text>
<text x="40.7" y="163.6">A6</text>
<text x="40.7" y="173.7">A8</text>
<text x="40.6" y="176.3">B8</text>
<text x="21.3" y="182.9" transform="rotate(-90 21.3 182.9)">S1</text>
<text x="29" y="182.9" transform="rotate(-90 29 182.9)">A1</text>
</g>
</svg>
